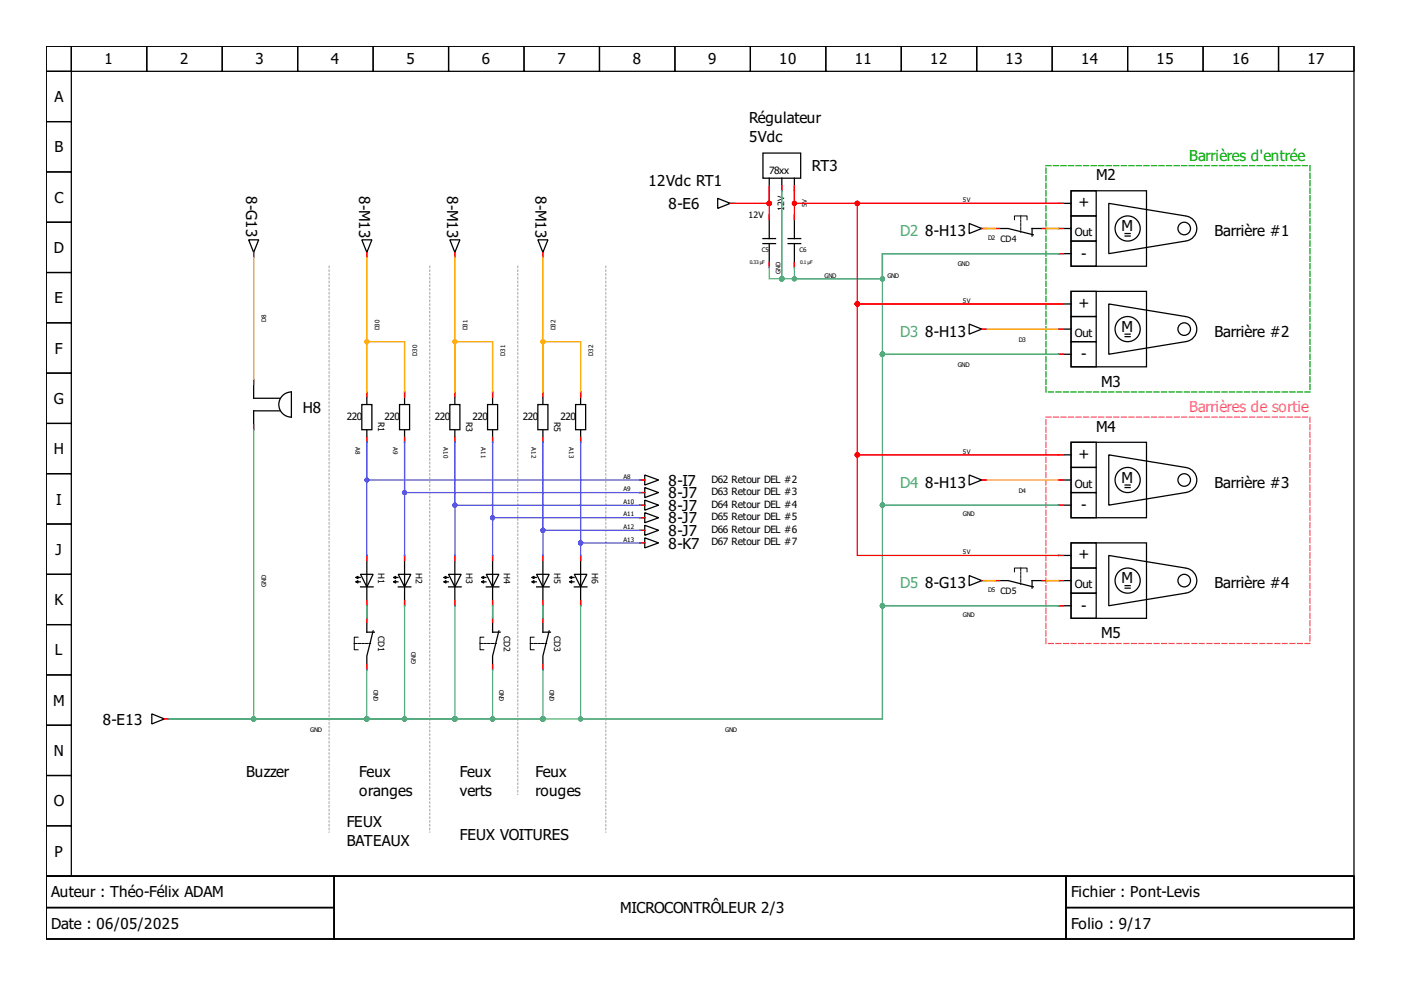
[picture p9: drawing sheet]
<svg xmlns="http://www.w3.org/2000/svg" width="297mm" height="210mm" viewBox="0 0 297 210" stroke-linecap="round" stroke-linejoin="round" font-family="sans-serif">
<g fill="none" stroke="#000" stroke-width=".27">
<path d="M9.8 9.8h277.3v176h-277.3zM9.8 9.8h5.3v5.3h-5.3zM9.8 15.1h5.3v10.7h-5.3zM15.1 9.8h16v5.3h-16zM31.1 9.8h16v5.3h-16zM47.1 9.8h16v5.3h-16zM63.1 9.8h16v5.3h-16zM79.1 9.8h16v5.3h-16zM95.1 9.8h16v5.3h-16zM111.1 9.8h16v5.3h-16zM127.1 9.8h16v5.3h-16zM143.1 9.8h16v5.3h-16z"/>
<path d="M159.1 9.8h16v5.3h-16zM175.1 9.8h16v5.3h-16zM191.1 9.8h16v5.3h-16zM207.1 9.8h16v5.3h-16zM223.1 9.8h16v5.3h-16zM239.1 9.8h16v5.3h-16zM255.1 9.8h16v5.3h-16zM271.1 9.8h16v5.3h-16zM9.8 25.8h5.3v10.7h-5.3zM9.8 36.5h5.3v10.6h-5.3zM9.8 47.1h5.3v10.7h-5.3zM9.8 57.8h5.3v10.6h-5.3z"/>
<path d="M167.1 51.6h2.7M167.1 50.6h2.7M168.4 45.8v4.8M168.4 51.6v4.8M9.8 68.4h5.3v10.7h-5.3zM9.8 79.1h5.3v10.7h-5.3zM9.8 89.8h5.3v10.6h-5.3zM85.8 83.1v10.7M9.8 100.4h5.3v10.7h-5.3zM9.8 111.1h5.3v10.7h-5.3zM9.8 121.8h5.3v10.6h-5.3zM9.8 132.4h5.3v10.7h-5.3z"/>
<path d="M9.8 143.1h5.3v10.7h-5.3zM9.8 153.8h5.3v10.6h-5.3zM9.8 164.4h5.3v10.7h-5.3zM9.8 175.1h5.3v10.7h-5.3zM9.8 185.8h277.3v13.3h-277.3zM9.8 185.8h61v6.6h-61zM9.8 192.4h61v6.7h-61zM70.8 185.8h155.2v13.3h-155.2zM226 185.8h61.1v6.6h-61.1zM226 192.4h61.1v6.7h-61.1z"/>
</g>
<path d="M69.8 56.4v120M91.1 56.4v120M109.8 56.4v112M128.4 56.4v120" fill="none" stroke="#b5b5b5" stroke-width=".27" stroke-dasharray=".3 .5"/>
<path d="M221.7 35.1h56v48h-56z" fill="none" stroke="#0a0" stroke-width=".27" stroke-dasharray="1.1 .5"/>
<path d="M221.7 88.4h56v48h-56z" fill="none" stroke="#ff557f" stroke-width=".27" stroke-dasharray="1.1 .5"/>
<path d="M168.4 45.5v1.1M168.4 55.6v1.1" fill="none" stroke="#f00" stroke-width=".27"/>
<path d="M168.4 45.5h.1M168.4 56.7h.1" fill="none" stroke="#00f" stroke-width=".27"/>
<path d="M84.7 85.8h2.1v5.3h-2.1z" fill-rule="evenodd" fill="#fff" stroke="#000" stroke-width=".27"/>
<path d="M224.4 64.4h1.1M224.4 69.8h1.1M224.4 75.1h1.1M85.8 83.1v1.1M85.8 92.7v1.1M123.1 117.8v1M224.4 117.8h1.1M123.1 127.4v1M224.4 123.1h1.1M224.4 128.4h1.1" fill="none" stroke="#f00" stroke-width=".27"/>
<path d="M224.4 64.4h.1M224.4 69.8h.1M224.4 75.1h.1M85.8 83.1h.1M85.8 93.8h.1M123.1 117.8h.1M224.4 117.8h.1M123.1 128.4h.1M224.4 123.1h.1M224.4 128.4h.1" fill="none" stroke="#00f" stroke-width=".27"/>
<g fill="none" stroke="#000" stroke-width=".27">
<path d="M224.4 64.4h2.7M224.4 69.8h2.7M224.4 75.1h2.7M227.1 61.8h16v16h-16zM227.1 61.8h5.3v5.3h-5.3zM227.1 67.1h5.3v5.3h-5.3zM227.1 72.4h5.3v5.4h-5.3zM238.5 70.8h1.1M238.5 71.4h1.1M251.3 67.1l-16.2-2.7v10.7l16.2-2.7M251.5 67.2a2.67 2.67 0 0 1 2.2 2.6 2.67 2.67 0 0 1-2.2 2.6M77.8 83.1v10.7"/>
<path d="M123.1 117.8v10.6M224.4 117.8h2.7M227.1 115.1h16v16h-16zM227.1 115.1h5.3v5.3h-5.3zM121.2 123.4h.5M121.2 122.4h.5M121.8 121.8h2.6l-1.3 2.6zM121.8 124.4h2.6M224.4 123.1h2.7M224.4 128.4h2.7M227.1 120.4h5.3v5.4h-5.3zM227.1 125.8h5.3v5.3h-5.3z"/>
<path d="M238.5 124.2h1.1M238.5 124.7h1.1M251.3 120.4l-16.2-2.6v10.6l16.2-2.6M251.5 120.5a2.67 2.67 0 0 1 2.2 2.6 2.67 2.67 0 0 1-2.2 2.6"/>
<circle cx="239.1" cy="69.8" r="2.67"/>
<circle cx="251.1" cy="69.8" r="1.33"/>
<circle cx="239.1" cy="123.1" r="2.67"/>
<circle cx="251.1" cy="123.1" r="1.33"/>
</g>
<path d="M120.7 122.4l.5-.2v.5zM120.7 123.4l.5-.3v.5z" fill="#000" stroke="#000" stroke-width=".21"/>
<path d="M76.7 85.8h2.1v5.3h-2.1z" fill-rule="evenodd" fill="#fff" stroke="#000" stroke-width=".27"/>
<path d="M77.8 83.1v1.1M77.8 92.7v1.1" fill="none" stroke="#f00" stroke-width=".27"/>
<path d="M77.8 83.1h.1M77.8 93.8h.1" fill="none" stroke="#00f" stroke-width=".27"/>
<path d="M104.4 83.1v10.7" fill="none" stroke="#000" stroke-width=".27"/>
<path d="M103.4 85.8h2.1v5.3h-2.1z" fill-rule="evenodd" fill="#fff" stroke="#000" stroke-width=".27"/>
<path d="M224.4 43.1h1.1M224.4 48.4h1.1M224.4 53.8h1.1M104.4 83.1v1.1M104.4 92.7v1.1M104.4 117.8v1M104.4 127.4v1" fill="none" stroke="#f00" stroke-width=".27"/>
<path d="M224.4 43.1h.1M224.4 48.4h.1M224.4 53.8h.1M104.4 83.1h.1M104.4 93.8h.1M104.4 117.8h.1M104.4 128.4h.1" fill="none" stroke="#00f" stroke-width=".27"/>
<path d="M102 122.4l.6-.2v.5zM102 123.4l.6-.3v.5z" fill="#000" stroke="#000" stroke-width=".21"/>
<g fill="none" stroke="#000" stroke-width=".27">
<path d="M224.4 43.1h2.7M224.4 48.4h2.7M224.4 53.8h2.7M227.1 40.5h16v15.9h-16zM227.1 40.5h5.3v5.3h-5.3zM227.1 45.8h5.3v5.3h-5.3zM227.1 51.1h5.3v5.3h-5.3zM238.5 49.5h1.1M238.5 50h1.1M251.3 45.8l-16.2-2.7v10.7l16.2-2.7M251.5 45.8a2.67 2.67 0 0 1 2.2 2.6 2.67 2.67 0 0 1-2.2 2.7M123.1 83.1v10.7"/>
<path d="M104.4 117.8v10.6M102.6 123.4h.4M102.6 122.4h.4M103.1 121.8h2.7l-1.4 2.6zM103.1 124.4h2.7"/>
<circle cx="239.1" cy="48.4" r="2.67"/>
<circle cx="251.1" cy="48.4" r="1.33"/>
</g>
<path d="M122 85.8h2.2v5.3h-2.2z" fill-rule="evenodd" fill="#fff" stroke="#000" stroke-width=".27"/>
<path d="M123.1 83.1v1.1M123.1 92.7v1.1" fill="none" stroke="#f00" stroke-width=".27"/>
<path d="M123.1 83.1h.1M123.1 93.8h.1" fill="none" stroke="#00f" stroke-width=".27"/>
<path d="M96.4 83.1v10.7" fill="none" stroke="#000" stroke-width=".27"/>
<path d="M95.4 85.8h2.1v5.3h-2.1z" fill-rule="evenodd" fill="#fff" stroke="#000" stroke-width=".27"/>
<g fill="none" stroke="#f00" stroke-width=".27">
<path d="M163.1 45.5v1.1M163.1 55.6v1.1M53.8 80.4v1.1M53.8 90v1.1M96.4 83.1v1.1M96.4 92.7v1.1M77.8 117.8v1M85.8 117.8v1M96.4 117.8v1M115.1 117.8v1M77.8 127.4v1M85.8 127.4v1"/>
<path d="M96.4 127.4v1M115.1 127.4v1"/>
</g>
<g fill="none" stroke="#00f" stroke-width=".27">
<path d="M163.1 45.5h.1M163.1 56.7h.1M53.8 80.4h.1M53.8 91.1h.1M96.4 83.1h.1M96.4 93.8h.1M77.8 117.8h.1M85.8 117.8h.1M96.4 117.8h.1M115.1 117.8h.1M77.8 128.4h.1M85.8 128.4h.1"/>
<path d="M96.4 128.4h.1M115.1 128.4h.1"/>
</g>
<path d="M75.4 122.4l.5-.2v.5zM75.4 123.4l.5-.3v.5zM83.4 122.4l.5-.2v.5zM83.4 123.4l.5-.3v.5zM94 122.4l.6-.2v.5zM94 123.4l.6-.3v.5zM112.7 122.4l.5-.2v.5zM112.7 123.4l.5-.3v.5z" fill="#000" stroke="#000" stroke-width=".21"/>
<g fill="none" stroke="#000" stroke-width=".27">
<path d="M161.8 51.6h2.6M161.8 50.6h2.6M163.1 45.8v4.8M163.1 51.6v4.8M53.8 80.4v4h5.6M59.4 87.1h-5.6v4M60.1 83.7l1.1-.5 .6-.1v5.3a2.67 2.67 0 0 1-2.5-1.7 2.67 2.67 0 0 1 .8-3zM115.1 83.1v10.7M77.8 117.8v10.6M85.8 117.8v10.6M96.4 117.8v10.6M115.1 117.8v10.6"/>
<path d="M75.9 123.4h.5M75.9 122.4h.5M76.4 121.8h2.7l-1.3 2.6zM76.4 124.4h2.7M83.9 123.4h.5M83.9 122.4h.5M84.4 121.8h2.7l-1.3 2.6zM84.4 124.4h2.7M94.6 123.4h.4M94.6 122.4h.4M95.1 121.8h2.7l-1.4 2.6zM95.1 124.4h2.7"/>
<path d="M113.2 123.4h.5M113.2 122.4h.5M113.8 121.8h2.6l-1.3 2.6zM113.8 124.4h2.6"/>
</g>
<path d="M114 85.8h2.2v5.3h-2.2z" fill-rule="evenodd" fill="#fff" stroke="#000" stroke-width=".27"/>
<g fill="none" stroke="#f00" stroke-width=".27">
<path d="M163.1 39.4v1.1M165.8 39.4v1.1M168.4 39.4v1.1M53.8 53.5v1.1M77.8 53.5v1.1M96.4 53.5v1.1M115.1 53.5v1.1M163.1 40.5v5M163.1 40.5v2.6h-8.3M168.4 40.5v5M168.4 40.5v2.6h56h-42.6v21.3h42.6h-42.6v32h42.6M208.2 48.4h1"/>
<path d="M210.8 48.4h1.1M220.9 48.4h1.1M208.2 69.8h1M115.1 83.1v1.1M115.1 92.7v1.1M224.4 96.4h-42.6v21.4h42.6M224.4 96.4h1.1M135.6 112.4h1.1M135.6 109.8h1.1M135.6 104.4h1.1M135.6 115.1h1.1M135.6 101.8h1.1"/>
<path d="M135.6 107.1h1.1M208.2 101.8h1M224.4 101.8h1.1M224.4 107.1h1.1M77.8 130.8v1.1M104.4 130.8v1.1M115.1 130.8v1.1M208.2 123.1h1M210.8 123.1h1.1M220.9 123.1h1.1M34.9 152.4h1M77.8 141v1"/>
<path d="M104.4 141v1M115.1 141v1"/>
</g>
<g fill="none" stroke="#00f" stroke-width=".27">
<path d="M53.8 54.6h.1M77.8 54.6h.1M96.4 54.6h.1M115.1 54.6h.1M155.9 43.1h.1M163.1 40.5h.1M165.8 40.5h.1M168.4 40.5h.1M209.2 48.4h.1M210.8 48.4h.1M222 48.4h.1M209.2 69.8h.1"/>
<path d="M115.1 83.1h.1M115.1 93.8h.1M224.4 96.4h.1M135.6 101.8h.1M135.6 104.4h.1M135.6 107.1h.1M135.6 109.8h.1M135.6 112.4h.1M135.6 115.1h.1M209.2 101.8h.1M224.4 101.8h.1M224.4 107.1h.1"/>
<path d="M77.8 130.8h.1M104.4 130.8h.1M115.1 130.8h.1M209.2 123.1h.1M210.8 123.1h.1M222 123.1h.1M35.9 152.4h.1M77.8 142h.1M104.4 142h.1M115.1 142h.1"/>
</g>
<g fill="none" stroke="#000" stroke-width=".27">
<path d="M161.8 32.5h8v5.3h-8zM163.1 37.8v2.7M165.8 37.8v2.7M168.4 37.8v2.7M52.7 50.8h2.1l-1 2.7zM53.8 53.5v.8M76.7 50.8h2.1l-1 2.7zM77.8 53.5v.8M95.4 50.8h2.1l-1.1 2.7zM96.4 53.5v.8M114 50.8h2.2l-1.1 2.7zM115.1 53.5v.8"/>
<path d="M152.2 42.1l2.6 1-2.6 1.1zM154.8 43.1h.8M205.5 47.4l2.7 1-2.7 1.1zM208.2 48.4h.8M211.1 48.4h2.7l5.3 1.4M221.7 48.4h-2.9v1.6M205.5 68.7l2.7 1.1-2.7 1zM208.2 69.8h.8M224.4 96.4h2.7M227.1 93.8h16v16h-16zM227.1 93.8h5.3v5.3h-5.3zM227.1 99.1h5.3v5.3h-5.3z"/>
<path d="M251.3 99.1l-16.2-2.7v10.7l16.2-2.7M251.5 99.1a2.67 2.67 0 0 1 2.2 2.7 2.67 2.67 0 0 1-2.2 2.6M135.9 112.4h.8M135.9 109.8h.8M135.9 104.4h.8M135.9 115.1h.8M135.9 101.8h.8M135.9 107.1h.8M136.7 111.4l2.9 1-2.9 1.1zM136.7 108.7l2.9 1.1-2.9 1zM136.7 103.4l2.9 1-2.9 1.1zM136.7 114l2.9 1.1-2.9 1.1z"/>
<path d="M136.7 106l2.9 1.1-2.9 1.1zM136.7 100.7l2.9 1.1-2.9 1zM205.5 100.7l2.7 1.1-2.7 1zM208.2 101.8h.8M224.4 101.8h2.7M224.4 107.1h2.7M227.1 104.4h5.3v5.4h-5.3zM238.5 102.8h1.1M238.5 103.4h1.1M77.8 131.1v2.9h1.6M79.1 133.8l-1.3 5.3v2.7M104.4 131.1v2.9h1.6"/>
<path d="M105.8 133.8l-1.4 5.3v2.7M115.1 131.1v2.9h1.6M116.4 133.8l-1.3 5.3v2.7M205.5 122l2.7 1.1-2.7 1.1zM208.2 123.1h.8M211.1 123.1h2.7l5.3 1.3M221.7 123.1h-2.9v1.6M32.2 151.4l2.7 1-2.7 1.1zM34.9 152.4h.8"/>
<circle cx="239.1" cy="101.8" r="2.67"/>
<circle cx="251.1" cy="101.8" r="1.33"/>
</g>
<path d="M216.4 45.8v3.4M75.1 136.4h3.5M101.8 136.4h3.4M112.4 136.4h3.5M216.4 120.4v3.5" fill="none" stroke="#000" stroke-width=".21" stroke-dasharray=".5 .3"/>
<path d="M215.1 46.6v-.8h2.7v.8M75.9 135.1h-.8v2.7h.8M102.6 135.1h-.8v2.7h.8M113.2 135.1h-.8v2.7h.8M215.1 121.2v-.8h2.7v.8" fill="none" stroke="#000" stroke-width=".21"/>
<path d="M135.6 115.1h-12.5v-21.3v24M135.6 104.4h-49.8v-10.6v24M135.6 101.8h-57.8v-8v24M135.6 109.8h-31.2v-16v24M135.6 107.1h-39.2v-13.3v24M135.6 112.4h-20.5v-18.6v24" fill="none" stroke="#55f" stroke-width=".27"/>
<g fill="#55f" stroke="#55f" stroke-width=".27">
<circle cx="77.8" cy="101.8" r=".4"/>
<circle cx="85.8" cy="104.4" r=".4"/>
<circle cx="115.1" cy="112.4" r=".4"/>
<circle cx="104.4" cy="109.8" r=".4"/>
<circle cx="123.1" cy="115.1" r=".4"/>
<circle cx="96.4" cy="107.1" r=".4"/>
</g>
<g fill="none" stroke="#55aa7f" stroke-width=".27">
<path d="M224.4 53.8h-37.3v21.3h37.3h-37.3v32h37.3h-37.3v21.3h37.3M224.4 53.8h-37.3v5.3h-21.3v-18.6v18.6h-2.7v-2.4M224.4 53.8h-37.3v5.3h-18.7v-2.4M53.8 91.1v61.3h-17.9M77.8 128.4v2.7v-2.7v2.4M85.8 128.4v24h-49.9M96.4 128.4v24h-60.5M104.4 128.4v2.7v-2.7v2.4M115.1 128.4v2.7v-2.7v2.4M123.1 128.4v24h64v-24h37.3M224.4 128.4h-37.3v24h-151.2M77.8 142v10.4h-41.9"/>
<path d="M104.4 142v10.4h-68.5M115.1 142v10.4h-79.2"/>
</g>
<g fill="#55aa7f" stroke="#55aa7f" stroke-width=".27">
<circle cx="187.1" cy="75.1" r=".4"/>
<circle cx="187.1" cy="107.1" r=".4"/>
<circle cx="187.1" cy="128.4" r=".4"/>
<circle cx="115.1" cy="152.4" r=".4"/>
<circle cx="165.8" cy="59.1" r=".4"/>
<circle cx="187.1" cy="59.1" r=".4"/>
<circle cx="168.4" cy="59.1" r=".4"/>
<circle cx="123.1" cy="152.4" r=".4"/>
<circle cx="77.8" cy="152.4" r=".4"/>
<circle cx="85.8" cy="152.4" r=".4"/>
<circle cx="53.8" cy="152.4" r=".4"/>
<circle cx="96.4" cy="152.4" r=".4"/>
<circle cx="104.4" cy="152.4" r=".4"/>
</g>
<path d="M53.8 54.6v25.8M77.8 54.6v28.5v-10.7h8v10.7M96.4 54.6v28.5v-10.7h8v10.7M115.1 54.6v28.5v-10.7h8v10.7M209.2 48.4h1.9h-2.7h2.4M222 48.4h2.4h-2.7h2.7M209.2 69.8h15.2M209.2 101.8h15.2M209.2 123.1h1.9h-2.7h2.4M222 123.1h2.4h-2.7h2.7" fill="none" stroke="#fa0" stroke-width=".27"/>
<g fill="#fa0" stroke="#fa0" stroke-width=".27">
<circle cx="77.8" cy="72.4" r=".4"/>
<circle cx="115.1" cy="72.4" r=".4"/>
<circle cx="96.4" cy="72.4" r=".4"/>
</g>
<g fill="#f00" stroke="#f00" stroke-width=".27">
<circle cx="181.8" cy="96.4" r=".4"/>
<circle cx="168.4" cy="43.1" r=".4"/>
<circle cx="181.8" cy="43.1" r=".4"/>
<circle cx="181.8" cy="64.4" r=".4"/>
<circle cx="163.1" cy="43.1" r=".4"/>
</g>
<g font-size="3.2">
<text x="22.2" y="13.7">1</text>
<text x="38.2" y="13.7">2</text>
<text x="54.2" y="13.7">3</text>
<text x="70.2" y="13.7">4</text>
<text x="86.2" y="13.7">5</text>
<text x="102.2" y="13.7">6</text>
<text x="118.2" y="13.7">7</text>
<text x="134.2" y="13.7">8</text>
<text x="150.2" y="13.7">9</text>
<text x="165.2" y="13.7">10</text>
<text x="181.2" y="13.7">11</text>
<text x="197.2" y="13.7">12</text>
<text x="213.2" y="13.7">13</text>
<text x="229.2" y="13.7">14</text>
<text x="245.2" y="13.7">15</text>
<text x="261.2" y="13.7">16</text>
<text x="277.2" y="13.7">17</text>
<text x="11.5" y="21.7">A</text>
<text x="158.8" y="26.1">Régulateur</text>
<text x="11.5" y="32.3">B</text>
<text x="158.8" y="30.1">5Vdc</text>
<text x="52.2" y="41.5" transform="rotate(90 52.2 41.5)">8-G13</text>
<text x="76.2" y="41.5" transform="rotate(90 76.2 41.5)">8-M13</text>
<text x="94.8" y="41.5" transform="rotate(90 94.8 41.5)">8-M13</text>
<text x="113.5" y="41.5" transform="rotate(90 113.5 41.5)">8-M13</text>
<text x="137.5" y="39.4">12Vdc RT1</text>
<text x="172.2" y="36.3">RT3</text>
<text x="232.4" y="38.2">M2</text>
<text x="11.5" y="43">C</text>
<text x="141.8" y="44.3">8-E6</text>
<text x="228.7" y="43.9">+</text>
<text x="11.4" y="53.6">D</text>
<text x="196.2" y="50">8-H13</text>
<text x="237.7" y="49">M</text>
<text x="257.5" y="50">Barrière #1</text>
<text x="229.2" y="54.8">-</text>
<text x="11.5" y="64.3">E</text>
<text x="228.7" y="65.2">+</text>
<text x="196.2" y="71.4">8-H13</text>
<text x="237.7" y="70.3">M</text>
<text x="257.5" y="71.4">Barrière #2</text>
<text x="11.7" y="75">F</text>
<text x="229.2" y="76.2">-</text>
<text x="233.5" y="82">M3</text>
<text x="11.4" y="85.6">G</text>
<text x="64.2" y="87.5">H8</text>
<text x="232.4" y="91.5">M4</text>
<text x="11.4" y="96.3">H</text>
<text x="228.7" y="97.2">+</text>
<text x="11.9" y="107">I</text>
<text x="141.8" y="105.6">8-J7</text>
<text x="141.8" y="103">8-I7</text>
<text x="196.2" y="103.4">8-H13</text>
<text x="237.7" y="102.3">M</text>
<text x="257.5" y="103.4">Barrière #3</text>
<text x="141.8" y="113.6">8-J7</text>
<text x="141.8" y="111">8-J7</text>
<text x="141.8" y="108.3">8-J7</text>
<text x="229.2" y="108.2">-</text>
<text x="11.8" y="117.6">J</text>
<text x="141.8" y="116.3">8-K7</text>
<text x="228.7" y="118.6">+</text>
<text x="196.2" y="124.7">8-G13</text>
<text x="237.7" y="123.6">M</text>
<text x="257.5" y="124.7">Barrière #4</text>
<text x="11.5" y="128.3">K</text>
<text x="229.2" y="129.5">-</text>
<text x="233.5" y="135.4">M5</text>
<text x="11.7" y="139">L</text>
<text x="11.3" y="149.6">M</text>
<text x="21.8" y="153.6">8-E13</text>
<text x="11.4" y="160.3">N</text>
<text x="52.2" y="164.7">Buzzer</text>
<text x="76.2" y="164.7">Feux</text>
<text x="97.5" y="164.7">Feux</text>
<text x="113.5" y="164.7">Feux</text>
<text x="11.4" y="171">O</text>
<text x="76.2" y="168.7">oranges</text>
<text x="97.5" y="168.7">verts</text>
<text x="113.5" y="168.7">rouges</text>
<text x="73.5" y="175.4">FEUX</text>
<text x="73.5" y="179.4">BATEAUX</text>
<text x="97.5" y="178">FEUX VOITURES</text>
<text x="11.5" y="181.6">P</text>
<text x="10.9" y="190.3">Auteur : Théo-Félix ADAM</text>
<text x="227.1" y="190.3">Fichier : Pont-Levis</text>
<text x="10.9" y="197">Date : 06/05/2025</text>
<text x="131.5" y="193.6">MICROCONTRÔLEUR 2/3</text>
<text x="227.1" y="197">Folio : 9/17</text>
</g>
<text font-size="3.2" fill="#0a0" x="252.1" y="34.1">Barrières d'entrée</text>
<g font-size="3.2" fill="#55aa7f">
<text x="190.8" y="50">D2</text>
<text x="190.8" y="71.4">D3</text>
<text x="190.8" y="103.4">D4</text>
<text x="190.8" y="124.7">D5</text>
</g>
<text font-size="3.2" fill="#ff557f" x="252.1" y="87.4">Barrières de sortie</text>
<g font-size="2.4">
<text x="227.9" y="50">Out</text>
<text x="227.9" y="71.4">Out</text>
<text x="227.9" y="103.4">Out</text>
<text x="227.9" y="124.7">Out</text>
</g>
<g font-size="2.1">
<text x="163.1" y="37">78xx</text>
<text x="73.5" y="89">220</text>
<text x="81.5" y="89">220</text>
<text x="92.2" y="89">220</text>
<text x="100.2" y="89">220</text>
<text x="110.8" y="89">220</text>
<text x="118.8" y="89">220</text>
<text x="150.8" y="107.6">D64 Retour DEL #4</text>
<text x="150.8" y="102.3">D62 Retour DEL #2</text>
<text x="150.8" y="105">D63 Retour DEL #3</text>
<text x="150.8" y="113">D66 Retour DEL #6</text>
<text x="150.8" y="110.3">D65 Retour DEL #5</text>
<text x="150.8" y="115.6">D67 Retour DEL #7</text>
</g>
<g font-size="1.9">
<text x="158.7" y="46.3">12V</text>
<text x="166.3" y="44.7" transform="rotate(-90 166.3 44.7)">12V</text>
<text x="212.2" y="51.4">CD4</text>
<text x="80.2" y="89.5" transform="rotate(90 80.2 89.5)">R1</text>
<text x="98.8" y="89.5" transform="rotate(90 98.8 89.5)">R3</text>
<text x="117.5" y="89.5" transform="rotate(90 117.5 89.5)">R5</text>
<text x="80.2" y="121.5" transform="rotate(90 80.2 121.5)">H1</text>
<text x="88.2" y="121.5" transform="rotate(90 88.2 121.5)">H2</text>
<text x="98.8" y="121.5" transform="rotate(90 98.8 121.5)">H3</text>
<text x="106.8" y="121.5" transform="rotate(90 106.8 121.5)">H4</text>
<text x="117.5" y="121.5" transform="rotate(90 117.5 121.5)">H5</text>
<text x="125.5" y="121.5" transform="rotate(90 125.5 121.5)">H6</text>
<text x="212.2" y="126">CD5</text>
<text x="80.2" y="134.8" transform="rotate(90 80.2 134.8)">CD1</text>
<text x="106.8" y="134.8" transform="rotate(90 106.8 134.8)">CD2</text>
<text x="117.5" y="134.8" transform="rotate(90 117.5 134.8)">CD3</text>
</g>
<g font-size="1.3">
<text x="171.1" y="43.8" transform="rotate(-90 171.1 43.8)">5</text>
<text x="171.1" y="43" transform="rotate(-90 171.1 43)">V</text>
<text x="204.2" y="42.9">5V</text>
<text x="161.5" y="53.5">C5</text>
<text x="169.5" y="53.5">C6</text>
<text x="209.5" y="50.8">D2</text>
<text x="165.5" y="58" transform="rotate(-90 165.5 58)">GND</text>
<text x="174.8" y="58.8">GND</text>
<text x="188.2" y="58.8">GND</text>
<text x="203.1" y="56.4">GND</text>
<text x="204.2" y="64.2">5V</text>
<text x="56.4" y="68.3" transform="rotate(-90 56.4 68.3)">D8</text>
<text x="80.4" y="70" transform="rotate(-90 80.4 70)">D30</text>
<text x="99.1" y="70" transform="rotate(-90 99.1 70)">D31</text>
<text x="117.8" y="70" transform="rotate(-90 117.8 70)">D32</text>
<text x="88.4" y="75.4" transform="rotate(-90 88.4 75.4)">D30</text>
<text x="107.1" y="75.4" transform="rotate(-90 107.1 75.4)">D31</text>
<text x="125.8" y="75.4" transform="rotate(-90 125.8 75.4)">D32</text>
<text x="203.1" y="77.8">GND</text>
<text x="216" y="72.4">D3</text>
<text x="75.4" y="94.8" transform="rotate(90 75.4 94.8)">A8</text>
<text x="83.4" y="94.8" transform="rotate(90 83.4 94.8)">A9</text>
<text x="94" y="94.8" transform="rotate(90 94 94.8)">A10</text>
<text x="102" y="94.8" transform="rotate(90 102 94.8)">A11</text>
<text x="112.7" y="94.8" transform="rotate(90 112.7 94.8)">A12</text>
<text x="120.7" y="94.8" transform="rotate(90 120.7 94.8)">A13</text>
<text x="132.2" y="101.5">A8</text>
<text x="204.2" y="96.2">5V</text>
<text x="132.2" y="104.2">A9</text>
<text x="132.2" y="106.8">A10</text>
<text x="216" y="104.4">D4</text>
<text x="132.2" y="112.2">A12</text>
<text x="132.2" y="109.5">A11</text>
<text x="204.2" y="109.5">GND</text>
<text x="132.2" y="114.8">A13</text>
<text x="204.2" y="117.5">5V</text>
<text x="56.4" y="124.4" transform="rotate(-90 56.4 124.4)">GND</text>
<text x="209.5" y="125.5">D5</text>
<text x="204.2" y="130.8">GND</text>
<text x="88.2" y="140.7" transform="rotate(-90 88.2 140.7)">GND</text>
<text x="80.2" y="148.7" transform="rotate(-90 80.2 148.7)">GND</text>
<text x="106.8" y="148.7" transform="rotate(-90 106.8 148.7)">GND</text>
<text x="117.5" y="148.7" transform="rotate(-90 117.5 148.7)">GND</text>
<text x="65.8" y="155.1">GND</text>
<text x="153.8" y="155.1">GND</text>
</g>
<g font-size="1.1">
<text x="159" y="55.9">0.33 µF</text>
<text x="169.6" y="55.9">0.1 µF</text>
</g>
</svg>
